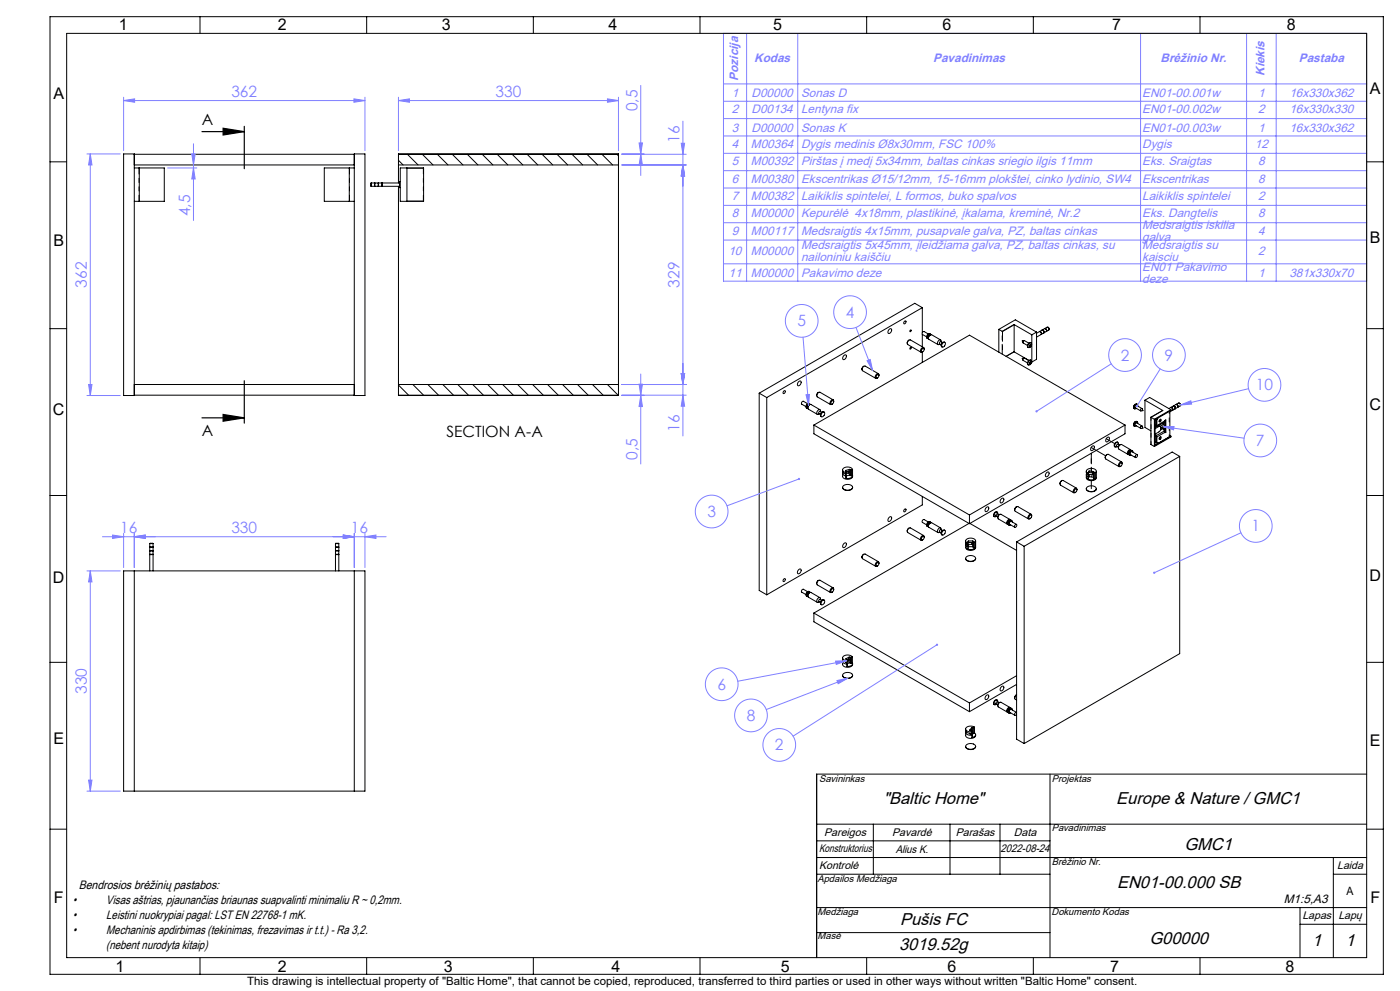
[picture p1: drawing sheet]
<svg xmlns="http://www.w3.org/2000/svg" width="420mm" height="297mm" viewBox="0 0 420 297" stroke-linecap="round" stroke-linejoin="round" font-family="sans-serif">
<g fill="none" stroke="#000" stroke-width=".3">
<path d="M15 5h400v287h-400zM20 10h390v277h-390zM60 5v5M110 5v5M160 5v5M210 5v5M260 5v5M310 5v5M360 5v5M15 48.5h5M37.1 46.1h3.2v72.4h-3.2zM40.3 50.3h9v10h-9"/>
<path d="M40.3 46.2h66M40.3 49.4h66M41.7 50.3v10M104.8 50.3v10M106.3 50.3h-9v10h9M106.3 46.1h3.2v72.4h-3.2zM111.4 54.8v1M111.4 54.8h1v1h-1M112.4 55.7l.1 .1M112.5 54.8v1M112.5 54.8h1v1h-1M112.5 54.8l-.1 .1"/>
<path d="M113.5 55.7l.1 .1M113.6 54.8v1M113.6 54.8h1v1h-1M113.6 54.8l-.1 .1M114.6 55.7l.1 .1M114.7 54.8v1M114.7 54.8h5.2M114.7 55.8h5.2M114.7 54.8l-.1 .1M119.5 48l1.4 1.4M119.5 54.8v-8.7h66v72.4h-66v-62.7M119.5 46.2h66"/>
<path d="M119.5 49.4h66M120.1 54.4h-.2v1.8h.2M122.1 50.3v10M122.2 46.2l3.2 3.2M126.7 46.2l3.2 3.2M127.1 50.3l-.1 .1M127.1 50.3h-7v10h7M127.1 50.3v10M131.2 46.2l3.2 3.2M135.7 46.2l3.2 3.2M140.2 46.2l3.2 3.2M144.7 46.2l3.2 3.2"/>
<path d="M149.2 46.2l3.2 3.2M153.6 46.2l3.2 3.2M158.1 46.2l3.2 3.2M162.6 46.2l3.2 3.2M167.1 46.2l3.2 3.2M171.6 46.2l3.2 3.2M176.1 46.2l3.2 3.2M180.6 46.2l3.2 3.2M185.1 46.2l.4 .5M410 48.5h5M127 60.3h.1M15 98.5h5"/>
<path d="M266.8 98.7a.45 .45 0 0 1 .7 0 .45 .45 0 0 1-.1 .6 .52 .52 0 0 1-.4 .6 .52 .52 0 0 1-.6-.4zM271.3 96.3l.3-.1a.47 .47 0 0 1 .1 .6 .47 .47 0 0 1-.6 .2zM276.7 92.2v7.5M276.7 92.2l-46.7 26.9M276.7 92.2l-2.3-1.3-46.6 26.9M299.6 98.7l1.1 .6M299.6 98.7l5-2.8 6.4 3.6M299.6 98.7v6.8M311 99.5l-1.5 .8M311 99.5v8.2l-1.5 .8M311.8 99.4a.57 .57 0 0 1 .5 .9l-1.3 .7M311.8 99.4l-.8 .5"/>
<path d="M312.1 99.4l.3 .6M312.6 98.9a.57 .57 0 0 1 .5 .9l-.8 .4a.54 .54 0 0 0 .1-.6 .54 .54 0 0 0-.5-.2M312.6 98.9l-.7 .5M312.6 98.9a.54 .54 0 0 1 .6 .3 .54 .54 0 0 1-.1 .6M312.7 98.9l.7-.4a.57 .57 0 0 1 .5 .9l-.7 .4M312.8 99l.4 .6M313.6 98.5l.4 .6M313.9 99.3l.7-.4a.58 .58 0 0 0-.5-.9l-.7 .5a.54 .54 0 0 1 .5 .2 .54 .54 0 0 1 0 .6M314.4 98.1l.4 .6M410 98.5h5M40.3 115.2h66M40.3 118.4h66"/>
<path d="M119.5 115.4l3.1 3M119.5 115.2h66M119.5 118.4h66M123.9 115.2l3.2 3.2M128.4 115.2l3.2 3.2M132.8 115.2l3.2 3.2M137.3 115.2l3.2 3.2M141.8 115.2l3.2 3.2M146.3 115.2l3.2 3.2M150.8 115.2l3.2 3.2M155.3 115.2l3.2 3.2M159.8 115.2l3.2 3.2"/>
<path d="M164.3 115.2l3.2 3.2M168.8 115.2l3.2 3.2M173.3 115.2l3.2 3.2M177.7 115.2l3.2 3.2M182.2 115.2l3.2 3.2M227.8 117.8v59.2l2.2 1.3M227.8 117.8l2.2 1.3M230 119.1v59.2M235.1 117.2l.3-.1a.47 .47 0 0 1 .1 .6 .47 .47 0 0 1-.6 .2zM239.7 114.3a.45 .45 0 0 1 .6 0 .45 .45 0 0 1-.1 .7 .52 .52 0 0 1-.4 .6 .52 .52 0 0 1-.6-.5zM245.6 117.6l-.5 .5-.1 .5M249.9 119.8l-3.9-2.2a.92 .92 0 0 0-.8 1.3l3.9 2.3"/>
<path d="M250 119.9l.1 .5M250 119.9a.8 .8 0 0 0-.9 .4 .8 .8 0 0 0 .2 1l.4-.2M253.2 106.5a.45 .45 0 0 1 .7 0 .45 .45 0 0 1-.1 .7 .52 .52 0 0 1-.4 .6 .52 .52 0 0 1-.6-.5zM259.2 109.8l-.5 .4-.1 .5M263.1 112.4l.3-.2a.52 .52 0 0 1 .2 .8 .52 .52 0 0 1-.8 .1zM263.5 112l-3.9-2.3a.92 .92 0 0 0-.8 1.4l3.9 2.3M263.7 112.5a.44 .44 0 0 0-.3-.6 .44 .44 0 0 0-.6 .4 .55 .55 0 0 0-.3 .7 .55 .55 0 0 0 .6 .3h.2M272.7 101.9l-.4 .3-.1 .7M276.7 100.2v3.7M276.7 105.5v3.1M276.7 104.5l.2-.1a.54 .54 0 0 1 .3 .7 .54 .54 0 0 1-.7 .4l-.1-.4zM276.8 105.4l-.1 .1"/>
<path d="M277.1 104.2l-4-2.3a.92 .92 0 0 0-.8 1.4l4 2.3M277.3 104.7a.42 .42 0 0 0-.3-.6 .42 .42 0 0 0-.5 .3 .6 .6 0 0 0-.4 .6 .6 .6 0 0 0 .5 .5h.1M278.5 100.1l-1.3-.7a.57 .57 0 0 0-.5 .8l1.3 .7M278.5 101.4h.1M279.1 100.1a.82 .82 0 0 0-1 .4 .82 .82 0 0 0 .2 1M279.1 100.4l-.5 .4-.1 .5M279.1 100.3a.69 .69 0 0 0-.6 1.1M279.1 100.3h.1M279.2 100.3a.71 .71 0 0 0-.9 0 .71 .71 0 0 0-.2 .8l.1 .3 .3 .1M282.2 101.9l-2.7-1.6a.92 .92 0 0 0-.8 1.4l2.7 1.6M282.3 102.4a.48 .48 0 0 0-.3-.6 .48 .48 0 0 0-.6 .5 .51 .51 0 0 0-.3 .6 .51 .51 0 0 0 .7 .3l.2-.1M282.7 102.7l-.5-.3-.4 .3v.3l.5 .4"/>
<path d="M282.8 102.8a.44 .44 0 0 1 .7-.2 .44 .44 0 0 1 .1 .7 .58 .58 0 0 1-.4 .6 .58 .58 0 0 1-.7-.2zM282.9 102.6l-.5 .4-.1 .6M283.5 102.6a.82 .82 0 0 0-1 .4 .82 .82 0 0 0 .2 1M304.2 105.4l4.5 2.6M304.2 105.4l-2.4 1.4M307.3 107.3l-.6 .1 .2 .5M307.3 102.1l-.6 .1 .2 .5M307.4 107.3l-.4 .2-.1 .4 1.3 .9M308.6 102.8l-1.2-.7a.46 .46 0 0 0-.4 .7l1.2 .7M308.8 108.1a.46 .46 0 0 1 .6 .1 .46 .46 0 0 1 0 .7 .6 .6 0 0 1-1 .2zM308.8 102.9a.51 .51 0 0 1 .7 .2 .51 .51 0 0 1-.2 .7l-.1 .1a.5 .5 0 0 1-.8 .2 .5 .5 0 0 1 .1-.8zM308.9 108.6l.4 .3"/>
<path d="M308.9 108.6l.2 .1M308.9 108.6l.2 .2M308.9 103.6l.2 .1M309 103.6h.1M309 108.7l.2 .1M309 108.6v.1M309 108.9h.1M309.1 108.8l-.3 .3 .3-.2M309.1 103.4l.1 .1M309.1 103.8v.1M309.1 103.6l-.3 .2 .3-.1M309.1 103.7v.2"/>
<path d="M309.1 103.6h.1M309.1 103.4h.1M309.2 108.8l-.1 .1M309.2 103.6l-.1 .3M309.2 103.5l-.1-.3v.4M309.3 108.4v.1M309.3 108.4l-.2 .3M309.3 103.4l.1 .1M309.3 108.9h-.2M309.3 108a.82 .82 0 0 0-.9 .4 .82 .82 0 0 0 .1 1M309.3 102.8a.82 .82 0 0 0-.9 .4 .82 .82 0 0 0 .1 1M309.3 108.5v.4"/>
<path d="M309.4 103.5l-.2 .1M309.4 103.5h-.2M309.5 108.5h.1M309.5 100.3l-5.3-3v8.1M309.5 100.3v8.2M343.5 119.9l5.3 3.1M343.5 119.9l1.4-.8 6.4 3.7M343.5 119.9v8.2l1.8 1M242.3 121l-1.3-.7a.58 .58 0 0 0-.5 .8l1.3 .7M242.3 122.3h.1M242.9 121a.82 .82 0 0 0-1 .4 .82 .82 0 0 0 .2 1M242.9 121.3l-.4 .3-.2 .6"/>
<path d="M242.9 121.2a.69 .69 0 0 0-.6 1.1M242.9 121.2h.1M243 121.2a.75 .75 0 0 0-1 .2 .75 .75 0 0 0 .1 1h.2M244.2 127.4l46.6-27 46.7 27M244.2 127.4v2.6l46.6 26.9M244.2 127.4l46.6 26.9M246 122.8l-2.7-1.6a.92 .92 0 0 0-.8 1.4l2.7 1.6M246.1 123.3a.45 .45 0 0 0-.2-.6 .45 .45 0 0 0-.6 .4 .54 .54 0 0 0-.4 .6 .54 .54 0 0 0 .7 .4l.1-.1M246.5 123.6l-.5-.3-.3 .2-.1 .4 .5 .4M246.7 123.7a.44 .44 0 0 1 .7-.1 .44 .44 0 0 1-.1 .7 .53 .53 0 0 1-.4 .6 .53 .53 0 0 1-.6-.4zM246.7 123.5l-.5 .3-.1 .7M247.3 123.5a.82 .82 0 0 0-1 .4 .82 .82 0 0 0 .2 1"/>
<path d="M249.6 120.2l.1-.1a.52 .52 0 0 1 .3 .7 .52 .52 0 0 1-.7 .2zM327.6 133.8a.45 .45 0 0 1 .7 0 .45 .45 0 0 1-.1 .6 .52 .52 0 0 1-.4 .6 .52 .52 0 0 1-.6-.4zM332.1 136.2l-.4 .4-.1 .6M332.1 131.2a.45 .45 0 0 1 .7-.1 .45 .45 0 0 1-.1 .7 .52 .52 0 0 1-.4 .6 .52 .52 0 0 1-.6-.5zM335.4 132.6a.82 .82 0 0 0-1 .4 .82 .82 0 0 0 .2 1M335.5 133.1a.47 .47 0 0 0-.3-.6 .47 .47 0 0 0-.6 .4 .52 .52 0 0 0-.3 .7 .52 .52 0 0 0 .7 .3l.1-.1M335.6 134l.3-.6 .5-.2 2.8 1.6M335.6 134l.1 .6 2.7 1.6M335.9 133.4l-.5-.3a.47 .47 0 0 0-.4 .7l.5 .3M336.1 138.9l.2-.2a.52 .52 0 0 1 .2 .7 .52 .52 0 0 1-.7 .2zM336.1 133.3l-.5 .4-.1 .5M336.5 138.5l-4-2.3a.92 .92 0 0 0-.8 1.4l4 2.2"/>
<path d="M336.7 139a.46 .46 0 0 0-.4-.6 .46 .46 0 0 0-.5 .4 .53 .53 0 0 0-.3 .6 .53 .53 0 0 0 .6 .4l.1-.1M337.5 127.4l-46.7 26.9M337.5 127.4v2.6l-46.7 26.9M338.6 136.1h.1M338.7 135.3l.5-.3-.5 .5-.1 .6zM339.3 135a.69 .69 0 0 0-.8-.1 .69 .69 0 0 0-.3 .9l.1 .3 .4 .1M339.7 135.1a.82 .82 0 0 0-.9 .4 .82 .82 0 0 0 .1 1M339.9 135.5v-.1a.53 .53 0 0 0-.6-.3 .53 .53 0 0 0-.4 .6v.7h.5M340.5 126.4l-.4 .8M340.5 121.2l-.4 .8M340.8 136.4l.2-.2a.41 .41 0 0 1 .1 .6 .41 .41 0 0 1-.6 .1zM341.1 136.3l-1.5-.9a.57 .57 0 0 0-.5 .8l1.5 .9"/>
<path d="M341.2 126.4a.82 .82 0 0 0-1 .4 .82 .82 0 0 0 .2 1M341.2 121.2a.82 .82 0 0 0-1 .3 .82 .82 0 0 0 .2 1M341.3 126.9a.43 .43 0 0 0-.2-.6 .43 .43 0 0 0-.6 .3 .57 .57 0 0 0-.4 .7 .57 .57 0 0 0 .7 .4l.1-.1M341.3 121.7a.43 .43 0 0 0-.2-.6 .43 .43 0 0 0-.6 .3 .57 .57 0 0 0-.4 .7 .57 .57 0 0 0 .7 .4l.1-.1M342.3 127.8l.3-.1 .3 .6-.7 .1zM342.3 122.6l.3-.2 .3 .7h-.7zM342.6 127.7l-1.6-1a.47 .47 0 0 0-.4 .7l1.6 1M342.6 122.4l-1.6-.9a.46 .46 0 0 0-.4 .7l1.6 .9M345.3 125.1l1 .6M345.3 133.2h.1M345.3 125.1v8.1M345.3 133.2l1 .6"/>
<path d="M346.3 125.7v8.1M346.5 128.5l1.2-.7a.34 .34 0 0 1 .4 0 .34 .34 0 0 1 .1 .3l-.3 1.2-1.4 .8M346.5 130.2l.3 .6 .1 1.8 .2 .1M346.6 128.1h-.1M346.6 128.1h.1M346.6 130l.5 .9v1.8M346.9 125.6l-.1 1.8-.3 .3M346.9 132.3l-.4 .2M346.9 125.6l.2 .1M346.9 125.6h.1M347.1 125.7v1.9l-.5 .5M347.4 125.3l-.3 .4"/>
<path d="M347.9 131l.3-.1a.37 .37 0 0 1 .1 .5 .37 .37 0 0 1-.6 .1zM347.9 125.8l.3-.2a.37 .37 0 0 1 .1 .6 .37 .37 0 0 1-.6 0zM348.1 125.6l-.4 .7M348.1 130.9l-.4 .7M348.7 127.7l.2 .2M348.8 123l-3.5 2.1M348.8 123h.1M348.9 127.9l.6 1.8 .2-.2M348.9 127.9l-.7 .3M349.2 126.5v2.4M349.2 128.6h.1M349.3 128.6l-.1 .1"/>
<path d="M349.5 126.1l-.5 .5v.6l-1 .6-.2-.2M349.5 129.4v-3.4l.2-.2v3.7M349.5 129.4l.2 .1M349.5 129.4h.1M351 123.2l-.1 7.5-3.4 2.1-.4-.1M351 130.5l.3 .2M351.2 122.1l.3 .1 .3 .5M351.2 122.1l-.5 .3M351.2 122.1a.54 .54 0 0 1 .6 .3 .54 .54 0 0 1-.1 .6M351.3 122.8v.2l-4.8 2.8v7.7l4.8-2.8M351.3 130.7v.3l-5 2.8M351.3 122.8l-5 2.9"/>
<path d="M351.3 122.1l.8-.4 .5 .6M351.5 122.2l.3 .5M351.8 122.7l-.1 .3-.7 .4M351.8 122.7v.1M352.2 121.7h.1M352.3 121.7l.3 .5M352.5 122.6l-.7 .4M352.6 122.3l-.1 .3M352.6 122.2v.1M352.8 121.2l.3 .1 .3 .5M352.8 121.2l-.8 .5a.54 .54 0 0 1 .6 .2 .54 .54 0 0 1-.1 .6M352.8 121.2l.4 .1 .2 .5"/>
<path d="M352.8 121.2l.8-.4 .5 .6M353 121.3l.4 .5M353.4 121.8l-.1 .3-.7 .4M353.4 121.8v.1M353.4 121.8l-.1 .3M353.8 120.8l.3 .5M353.9 136.8l-46.7 26.9M353.9 136.8v59.1l-46.7 26.9M353.9 136.8l-2.3-1.3-46.6 26.9M354.1 121.4v.2l-.8 .5M354.1 121.3v.1M15 148.5h5"/>
<path d="M252.8 146a1.66 1.66 0 0 0 1.5 1 1.66 1.66 0 0 0 1.5-1M252.8 141.8v1a1.73 1.73 0 0 0 3 0v-.3M252.8 140.8l.2 .9 .7 .4M252.9 141.6a.74 .74 0 0 0 .1 .9 .74 .74 0 0 0 1 0h-.1M252.9 145.7a1.79 1.79 0 0 1 2.9 .4 1.78 1.78 0 0 1-3 0zM253 140.3a1.74 1.74 0 0 1 2.7 .5l-.4 .1-.4-.2-1.2 .3 .3 .5-.2 .1a.8 .8 0 0 1-.8-.4 .8 .8 0 0 1 0-.9zM253.6 142.1l.3 .4M253.9 141.4l.6-.2a.29 .29 0 0 1 .4 .3 .29 .29 0 0 1-.4 .3l-.5 .1M254 141.5v.5l-.3 .1M255.8 142.4a1.41 1.41 0 0 1-2.1 .9l.3-.1v-.7M255.8 142.4l-.5 .2-.4-.2-.9 .2M255.8 140.7v1.7"/>
<path d="M266.8 155a.45 .45 0 0 1 .7 0 .45 .45 0 0 1-.1 .7 .52 .52 0 0 1-.4 .6 .52 .52 0 0 1-.6-.5zM271.3 152.7l.3-.2a.47 .47 0 0 1 .1 .6 .47 .47 0 0 1-.6 .2zM272.7 158.3l-.4 .3-.1 .6M276.7 148.8v2.5l-46.7 27M278.5 156.4l-1.3-.7a.57 .57 0 0 0-.5 .9l1.3 .7M278.5 157.7h.1M279.1 156.4a.82 .82 0 0 0-1 .4 .82 .82 0 0 0 .2 1M279.1 156.7l-.5 .4-.1 .6M279.1 156.7a.69 .69 0 0 0-.6 1M279.1 156.7h.1M279.2 156.7a.71 .71 0 0 0-.8-.1 .71 .71 0 0 0-.3 .9l.1 .3h.3M282.2 158.2l-2.7-1.5a.92 .92 0 0 0-.8 1.4l2.7 1.5"/>
<path d="M282.3 158.8a.48 .48 0 0 0-.3-.7 .48 .48 0 0 0-.6 .5 .51 .51 0 0 0-.3 .7 .51 .51 0 0 0 .7 .3l.2-.1M282.7 159l-.4-.3a.47 .47 0 0 0-.4 .7l.4 .3M282.8 159.2a.44 .44 0 0 1 .7-.2 .44 .44 0 0 1 .1 .6 .57 .57 0 0 1-.4 .7 .57 .57 0 0 1-.7-.3zM282.9 158.9l-.5 .4-.1 .6M283.5 159a.82 .82 0 0 0-1 .3 .82 .82 0 0 0 .2 1M290.7 156.9l-46.5 26.8M290.8 154.3v2.6M291 156.9l14 8.1M295.9 152.1a.45 .45 0 0 1 .7-.1 .45 .45 0 0 1-.1 .7 .52 .52 0 0 1-.4 .6 .52 .52 0 0 1-.6-.5zM299.2 153.5a.82 .82 0 0 0-1 .4 .82 .82 0 0 0 .2 1M299.3 154a.44 .44 0 0 0-.2-.6 .44 .44 0 0 0-.6 .3 .56 .56 0 0 0-.4 .7 .56 .56 0 0 0 .7 .4l.1-.1M299.7 154.3l-.5-.3-.3 .2-.1 .5 .5 .3"/>
<path d="M299.9 154.2l-.5 .3-.1 .6M300.5 149.4a.45 .45 0 0 1 .6 0 .45 .45 0 0 1 0 .7 .52 .52 0 0 1-.5 .6 .52 .52 0 0 1-.6-.5zM302.4 157h.1M303 155.7l-2.7-1.6a.92 .92 0 0 0-.8 1.4l2.7 1.6M303 156l-.4 .3-.2 .6M303 155.9a.69 .69 0 0 0-.6 1.1M303 155.9h.1M303.1 155.9a.5 .5 0 0 0-.5-.3 .5 .5 0 0 0-.4 .5 .5 .5 0 0 0-.3 .6 .5 .5 0 0 0 .5 .4M303.5 156a.82 .82 0 0 0-.9 .4 .82 .82 0 0 0 .1 1M303.7 156.4a.42 .42 0 0 0-.3-.5 .42 .42 0 0 0-.5 .4 .55 .55 0 0 0-.4 .6 .55 .55 0 0 0 .7 .4M304.6 157.2h.2a.42 .42 0 0 1 .2 .5 .42 .42 0 0 1-.7 .2zM304.9 157.2l-1.5-.9a.57 .57 0 0 0-.5 .8l1.5 .9"/>
<path d="M305 151.9l-.4 .4-.2 .6M308.9 154.5l.3-.1a.52 .52 0 0 1 .2 .7 .52 .52 0 0 1-.7 .1zM309.3 154.1l-3.9-2.3a.92 .92 0 0 0-.8 1.4l3.9 2.3M309.5 154.7a.45 .45 0 0 0-.3-.6 .45 .45 0 0 0-.6 .4 .53 .53 0 0 0-.3 .6 .53 .53 0 0 0 .6 .4l.2-.1M314 141.6a.45 .45 0 0 1 .7 0 .45 .45 0 0 1-.1 .7 .52 .52 0 0 1-.4 .6 .52 .52 0 0 1-.6-.5zM318.6 144l-.5 .5-.1 .5M322.5 146.7l.2-.1a.54 .54 0 0 1 .3 .6 .54 .54 0 0 1-.6 .4l-.2-.4zM322.9 146.3l-3.9-2.3a.92 .92 0 0 0-.8 1.4l3.9 2.3M323.1 146.8a.43 .43 0 0 0-.3-.5 .43 .43 0 0 0-.5 .2 .57 .57 0 0 0-.4 .7 .57 .57 0 0 0 .6 .4h.2M325.9 146.5a1.66 1.66 0 0 0 1.5 .9 1.66 1.66 0 0 0 1.5-.9M325.9 141.2l.3 1 .2-.1 .3-.5 1 .1a.29 .29 0 0 1 .3 .3 .29 .29 0 0 1-.3 .3l-1-.1-.3 .5a.44 .44 0 0 1-.5-.2 .44 .44 0 0 1 .1-.5M326 146.1a1.79 1.79 0 0 1 2.9 .4 1.78 1.78 0 0 1-3 0z"/>
<path d="M326.1 140.8a1.79 1.79 0 0 1 2.8 .5l-.4 .4-.4-.1-.1-.3-1.3-.1-.3 .5a.49 .49 0 0 1-.6-.4 .49 .49 0 0 1 .3-.5zM328.1 141.6v1.7l.6 .1a2.14 2.14 0 0 1-2.6 0h.3l.3-.5 1.4 .2M328.9 141.2v2a1.73 1.73 0 0 1-3 0v-.9M410 148.5h5M37.1 171.1h72.4v66h-72.4zM40.3 171.1v66M44.9 164h1M44.9 162.9h1M44.9 165.1h1M44.9 165.1v1h1v-1M44.9 162.9v1h1v-1M44.9 164v1h1v-1"/>
<path d="M44.9 166.2h1M44.9 166.2v4.9M45 163.9l-.1 .1M45 165l-.1 .1M45 166.1l-.1 .1M45.8 163.9l.1 .1M45.8 165l.1 .1M45.8 166.1l.1 .1M45.9 166.2v4.9M100.6 164h1M100.6 164v1h1v-1M100.6 162.9h1"/>
<path d="M100.6 162.9v1h1v-1M100.6 165.1h1M100.6 165.1v1h1v-1M100.6 166.2h1M100.6 166.2v4.9M100.7 163.9l-.1 .1M100.7 165l-.1 .1M100.7 166.1l-.1 .1M101.5 163.9l.1 .1M101.5 165l.1 .1M101.5 166.1l.1 .1M101.6 166.2v4.9"/>
<path d="M106.3 171.1v66M235.1 173.6l.3-.2a.47 .47 0 0 1 .1 .6 .47 .47 0 0 1-.6 .2zM239.7 170.7a.45 .45 0 0 1 .6 0 .45 .45 0 0 1-.1 .6 .52 .52 0 0 1-.4 .7 .52 .52 0 0 1-.6-.5zM242.3 177.3l-1.3-.7a.57 .57 0 0 0-.5 .9l1.3 .7M242.3 178.6h.1M242.9 177.3a.82 .82 0 0 0-1 .4 .82 .82 0 0 0 .2 1M242.9 177.6l-.5 .5-.1 .5M242.9 177.6a.69 .69 0 0 0-.6 1M242.9 177.6h.1M243 177.6a.5 .5 0 0 0-.5-.3 .5 .5 0 0 0-.4 .5 .5 .5 0 0 0-.3 .6 .5 .5 0 0 0 .5 .3M245.6 173.9l-.4 .4-.2 .6M246 179.1l-2.7-1.5a.92 .92 0 0 0-.8 1.4l2.7 1.5"/>
<path d="M246.1 179.7a.44 .44 0 0 0-.2-.6 .44 .44 0 0 0-.6 .3 .56 .56 0 0 0-.3 .6 .56 .56 0 0 0 .6 .5l.1-.1M246.5 179.9l-.5-.3-.4 .3v.4l.5 .3M246.7 179.8l-.5 .4-.1 .6M247.3 179.9a.82 .82 0 0 0-1 .3 .82 .82 0 0 0 .2 1M249.5 176.6l.3-.2a.52 .52 0 0 1 .2 .7 .52 .52 0 0 1-.7 .2zM249.9 176.2l-3.9-2.3a.92 .92 0 0 0-.8 1.4l3.9 2.3M250.1 176.7a.44 .44 0 0 0-.3-.6 .44 .44 0 0 0-.5 .4 .55 .55 0 0 0-.4 .6 .55 .55 0 0 0 .6 .4l.2-.1M253.2 162.8a.45 .45 0 0 1 .7 0 .45 .45 0 0 1-.1 .7 .52 .52 0 0 1-.4 .6 .52 .52 0 0 1-.6-.5zM259.2 166.1l-.5 .4-.1 .6M263.1 168.7l.3-.1a.52 .52 0 0 1 .2 .7 .52 .52 0 0 1-.8 .1zM263.5 168.3l-3.9-2.2a.92 .92 0 0 0-.8 1.3l3.9 2.3M263.7 168.9a.44 .44 0 0 0-.3-.6 .44 .44 0 0 0-.6 .3 .55 .55 0 0 0-.3 .7 .55 .55 0 0 0 .6 .4l.2-.1"/>
<path d="M276.7 160.9l.3-.2a.52 .52 0 0 1 .1 .8 .52 .52 0 0 1-.7 .1zM277.1 160.5l-4-2.3a.92 .92 0 0 0-.8 1.4l4 2.3M277.3 161a.43 .43 0 0 0-.3-.5 .43 .43 0 0 0-.6 .3 .56 .56 0 0 0-.3 .6 .56 .56 0 0 0 .6 .5l.1-.1M289.7 167.4a1.66 1.66 0 0 0 1.5 .9 1.66 1.66 0 0 0 1.5-.9M289.7 162.1v.7l.3 .3h.4v-.5M289.8 162.9a.5 .5 0 0 0-.1 .7 .5 .5 0 0 0 .7 0M289.8 167a1.77 1.77 0 0 1 2.9 .5 1.77 1.77 0 0 1-3-.2zM290 161.6a1.76 1.76 0 0 1 2.7 .6l-.5 .3-.3-.4h-1.4l-.2 .6a.6 .6 0 0 1-.6-.4 .6 .6 0 0 1 .3-.7zM290.4 163.6v.8h-.4a2.09 2.09 0 0 0 2.6-.3l-.5 .1-.3-.4-1.4 .1M290.4 162.7l1.1-.1a.29 .29 0 0 1 .3 .3 .29 .29 0 0 1-.3 .3h-1l-.1 .4M292.7 162.1v2a1.73 1.73 0 0 1-3 0v-.9M305 162.4v59.1l2.2 1.3"/>
<path d="M305 162.4l2.2 1.3M307.2 163.7v59.1M15 198.5h5M244.2 183.7v2.6l46.6 27M244.2 183.7l46.6 27M246.6 180.1a.48 .48 0 0 1 .7-.2 .48 .48 0 0 1 0 .8 .53 .53 0 0 1-.4 .6 .53 .53 0 0 1-.6-.4zM252.8 198.2v.9a1.73 1.73 0 0 0 3 0v-.2M252.8 197.2a1.17 1.17 0 0 0 1.4 1.2l.1-.5M252.9 197.9a.95 .95 0 0 0 .3 .9 .95 .95 0 0 0 1 .1l-.4-.5M253 196.7a1.65 1.65 0 0 1 2.6 .2l-.3 .2-.5-.2-1 .5 .4 .5-.1 .1a.94 .94 0 0 1-1-.3 .94 .94 0 0 1-.1-1zM254.1 197.7l.5-.2a.31 .31 0 0 1 .2 .3 .31 .31 0 0 1-.3 .3l-.2 .1M254.3 198.9l.5-.3 .5 .2 .4-.2a.99 .99 0 0 1-1.3 1.1h-.4l.3-.1z"/>
<path d="M255.7 196.9v1.7M410 198.5h5M252.8 202.4a1.66 1.66 0 0 0 1.5 .9 1.66 1.66 0 0 0 1.5-.9M253.1 201.9a1.76 1.76 0 0 1 2.7 .6 1.78 1.78 0 0 1-3-.1zM289.7 219.5v.9a1.73 1.73 0 0 0 3 0v-.2M289.7 218.5a1.38 1.38 0 0 0 2 1.1v-.4M289.8 219.2a1.28 1.28 0 0 0 1.9 1.1l-.7-.5M289.9 218a1.69 1.69 0 0 1 2.4 0l-.8 .1-.6 .7 .8 .4a1.49 1.49 0 0 1-2-.9zM290.8 210.7v2.6M291.1 219l.3-.3v.3M291.4 219v.1M292.3 219.7l-1 .3"/>
<path d="M292.3 219.6a.72 .72 0 0 1 .3 .8 .72 .72 0 0 1-.7 .6h-.3l.1-.8M292.3 219.6h.1M292.3 217.9v1.7M295.9 208.4a.45 .45 0 0 1 .7 0 .45 .45 0 0 1-.1 .7 .52 .52 0 0 1-.4 .6 .52 .52 0 0 1-.6-.5zM299.2 209.8a.82 .82 0 0 0-1 .4 .82 .82 0 0 0 .2 1M299.3 210.4a.48 .48 0 0 0-.4-.7 .48 .48 0 0 0-.5 .5 .51 .51 0 0 0-.3 .7 .51 .51 0 0 0 .7 .3l.1-.1M299.3 211.5a.96 .96 0 0 1 1-1l2.7 1.5M299.3 211.5l.2 .4 2.7 1.5M299.7 210.6l-.5-.3a.46 .46 0 0 0-.4 .7l.5 .3M299.9 210.5l-.5 .4-.1 .6M300.5 205.8a.45 .45 0 0 1 .6 0 .45 .45 0 0 1 0 .6 .52 .52 0 0 1-.5 .7 .52 .52 0 0 1-.6-.5zM302.4 213.3h.1"/>
<path d="M302.4 213.3l.3 .4M302.6 212.4l.4-.1-.5 .5-.1 .5-.1-.4zM303.1 212.3a.71 .71 0 0 0-.9-.1 .71 .71 0 0 0-.2 .9l.1 .3h.3M303.5 212.3a.82 .82 0 0 0-1.1 1M303.7 212.8v-.2a.7 .7 0 0 0-.9-.1 .7 .7 0 0 0-.2 .9l.2 .4 .4-.1M304.4 209.2l.1-.5 .5-.5a.84 .84 0 0 0-.6 .8 .84 .84 0 0 0 .6 .8M305 214l-.4 .4a.49 .49 0 0 1-.2-.6 .49 .49 0 0 1 .6-.3l-1.6-.9a.57 .57 0 0 0-.5 .9l1.5 .9M305 202.5l-14.2 8.2M305 205.1l-14.2 8.2M289.7 223.7a1.66 1.66 0 0 0 1.5 .9 1.66 1.66 0 0 0 1.5-.9M290 223.2a1.75 1.75 0 0 1 2.7 .6 1.78 1.78 0 0 1-3-.1zM315 232v55"/>
<path d="M410 232h-165v55M15 248.5h5M245 257h165M245 252h70M245 247h165M262 247v15M285 247v15M300 247v15M400 257v30M410 248.5h5M245 272h165M245 262h70"/>
<path d="M245 279.5h70M390 272v15M390 277h20M400 262h10M60 287v5M110 287v5M160 287v5M210 287v5M260 287v5M310 287v5M360 287v5"/>
<circle cx="273.2" cy="99.2" r=".26"/>
<circle cx="273.2" cy="104.4" r=".26"/>
</g>
<path d="M104.8 50.3v10M41.7 60.3v-10" fill="none" stroke="#000" stroke-width=".3" stroke-dasharray="6.3 1.3 1.3 1.3 1.3 1.3" stroke-dashoffset="4.5"/>
<g fill="none" stroke="#000" stroke-width=".3" stroke-dasharray="6.3 1.3 1.3 1.3 1.3 1.3">
<path d="M127 50.4h-4.9M122.1 60.3h4.9M300.7 99.3l3.5-2M304.2 97.3l-3.5 2M301.8 106.8l2.4-1.4M327.3 134.1l4.4 2.5M331.9 131.5l2.5 1.5M346.6 128l2.4-1.4M346.9 127.8l2.4-1.4M347.1 127.5l2.4-1.4M347.7 127.8l-.3-.1M348.2 128.6l.7-.4"/>
<path d="M348.8 123l-3.5 2.1M348.9 128.4l-.8 .5M349 126.7l-2.4 1.4M349.3 129.1l-2.4 1.4M349.5 129.6l-2.4 1.4M253.7 143.3v-.7M253.7 142.1v-.5M253.7 141.2v-.2M253.7 142.3v-.2M254.5 141.8l-.4-.5M254.8 141.3v-.6M254.8 142.4v-.8"/>
<path d="M255.1 142.4v-1.7M255.2 142.5v-1.7M255.4 142.6v-1.7M255.7 142.5v-1.7M326.1 143.4v-.7M326.1 142.1v-.4M326.5 142.1v-.5M326.5 143.3v-.7M326.6 141.7v-.4M326.6 143v-.7M326.8 141.6v-.4M326.8 142.9v-.7"/>
<path d="M327.4 144.1v2.4M327.7 142.3l.2-.5M328 141.9v-.6M328 143v-.8M328.3 143.4v-1.7M328.5 143.4v-1.7M328.7 143.4v-1.8M290 164.4v-.7M290 163.1v-.4M290.6 162.6v-.5M290.6 163.9v-.7M291.5 163.2v-.6"/>
<path d="M291.8 162.7v-.6M291.8 163.8v-.8M292 164v-1.8M292 164.1v-1.7M292.2 164.2v-1.7M292.4 164.2v-1.7M292.6 164.1v-1.7M253.8 197.6v-.2M253.8 198.6v-.2M254 199.7v-.7M254 198.5v-.5M254.5 198.1l-.2-.2"/>
<path d="M254.7 197.5v-.6M254.7 198.7v-.9M255 198.7v-1.7M255.1 198.8v-1.8M255.4 198.8v-1.7M255.6 198.7v-1.7M290.9 218.9v-.1M290.9 219.9v-.1M291.4 218.7v-.5M291.4 219.9v-.1M291.4 219.1v-.1M291.6 219.8v-.5"/>
<path d="M291.7 219.8v-1.7M291.9 219.9v-1.7M292.2 219.8v-1.7M292.3 219.7v-1.7M291.6 221v-.7"/>
</g>
<path d="M127 60.3v-9.9" fill="none" stroke="#000" stroke-width=".3" stroke-dasharray="6.3 1.3 1.3 1.3 1.3 1.3" stroke-dashoffset="4.6"/>
<path d="M327.4 135.8v6.4" fill="none" stroke="#000" stroke-width=".3" stroke-dasharray="6.3 1.3 1.3 1.3 1.3 1.3" stroke-dashoffset="3.2"/>
<path d="M327.4 135.8v7.1" fill="none" stroke="#000" stroke-width=".3" stroke-dasharray="6.3 1.3 1.3 1.3 1.3 1.3" stroke-dashoffset="6"/>
<path d="M345.3 125.1v8.1" fill="none" stroke="#000" stroke-width=".3" stroke-dasharray="6.3 1.3 1.3 1.3 1.3 1.3" stroke-dashoffset="5.4"/>
<path d="M300.7 99.3v6.9M300.7 106.1v-6.8" fill="none" stroke="#000" stroke-width=".3" stroke-dasharray="6.3 1.3 1.3 1.3 1.3 1.3" stroke-dashoffset="3.4"/>
<path d="M350.8 130.9v-7.6" fill="none" stroke="#000" stroke-width=".3" stroke-dasharray="6.3 1.3 1.3 1.3 1.3 1.3" stroke-dashoffset="5.7"/>
<path d="M60.6 39.4h12.7M66.9 38.4l6.4 1-6.4 1.1zM73.3 37.9v12.7M73.3 114.1v12.7M60.6 125.2h12.7M66.9 124.2l6.4 1-6.4 1z" fill="none" stroke="#000" stroke-width=".35"/>
<g fill="none" stroke="#8080ff" stroke-width=".3">
<path d="M217 10h193v74.3h-193zM224 10v74.3M239.3 10v74.3M342.2 10v74.3M374 10v74.3M382.9 10v74.3M37.1 30.1l3.3-.5v1zM37.1 29.1v16M37.1 30.1h72.4M106.2 29.6l3.3 .5-3.3 .5zM109.5 29.1v16M119.5 30.1l3.3-.5v1z"/>
<path d="M119.5 30.1h66M119.5 29.1v16M182.2 29.6l3.3 .5-3.3 .5zM185.5 29.1v16M192.2 25.6v27M204.9 36.3v94.4M217 25.2h193M217 30.4h193M217 35.6h193M26.1 46.1h10M27.1 46.1v72.4M27.1 46.1l.5 3.3h-1z"/>
<path d="M50.3 50.3h8.7M57.5 46.1h1.1l-.6 3.3zM58 43.1v23M58 50.3l.6 3.3h-1.1zM186.5 46.1h6.7M186.5 46.2h19.4M186.5 49.4h19.4M191.7 42.8h1l-.5 3.3zM192.2 46.2l.5 3.3h-1zM204.4 42.9h1l-.5 3.3zM204.9 49.4l.5 3.3h-1zM217 40.7h193"/>
<path d="M217 46h193M217 51.2h193M217 56.4h193M217 61.6h193M217 66.8h193M217 71.9h193M217 79.1h193M256.8 98.1l5 12.9M26.1 118.5h10M26.6 115.2h1l-.5 3.3zM186.5 118.5h6.7M186.5 115.2h19.4"/>
<path d="M191.7 115.1h1l-.5 3.3zM192.2 112.1v27M192.2 118.5l.5 3.3h-1zM204.4 111.9h1l-.5 3.3zM204.9 118.4l.5 3.3h-1zM205.9 118.4h-19.4M240.9 101.1l1.7 20.5M241.8 118.3l1-.1-.2 3.4zM260.1 108.1l1-.4 .7 3.3zM333.4 109l-22.4 14.3M348.1 110.6l-7 11.1M374.6 116.5l-20.5 4.9"/>
<path d="M348.9 127.9l3.3-.1-.1 1zM348.9 127.9l24.3 3.4M354.1 121.4l3.1-1.3 .3 1zM37.1 159.9v10.2M40.3 159.9v10.2M106.3 159.9v10.2M109.5 159.9v10.2M239.7 143.5l-21.6 8.1M372.3 159.7l-26 12M26.1 171.1h10M27.1 171.1v66M27.1 171.1l.5 3.3h-1z"/>
<path d="M33.8 160.4l3.3 .5-3.3 .5zM40.3 160.9l3.3-.5v1zM103 160.4l3.3 .5-3.3 .5zM109.5 160.9l3.3-.5v1zM115.8 160.9h-85.1M250.7 198.1l3.3-.1-3.1 1.1zM254 198l-32.7 6.2M281.1 193.2l-43.2 27.4M251.1 204l3.2-.7-2.9 1.6zM254.3 203.3l-24.4 9.4M26.1 237.1h10M26.6 233.8h1l-.5 3.3z"/>
<circle cx="240.5" cy="96.2" r="4.9"/>
<circle cx="255" cy="93.6" r="4.9"/>
<circle cx="337.5" cy="106.4" r="4.9"/>
<circle cx="350.7" cy="106.4" r="4.9"/>
<circle cx="379.3" cy="115.3" r="4.9"/>
<circle cx="378.1" cy="132" r="4.9"/>
<circle cx="213.5" cy="153.3" r="4.9"/>
<circle cx="376.7" cy="157.6" r="4.9"/>
<circle cx="216.5" cy="205.1" r="4.9"/>
<circle cx="225.3" cy="214.4" r="4.9"/>
<circle cx="233.8" cy="223.2" r="4.9"/>
</g>
<path d="M66.9 38.4l6.4 1-6.4 1.1zM66.9 124.2l6.4 1-6.4 1z" fill="#000"/>
<g fill="#8080ff">
<path d="M346 171.4v.4l.3-.1-.3 .1a.34 .34 0 0 0 .4 .2 .34 .34 0 0 0 .1-.5 .34 .34 0 0 0-.5-.1zM280.9 193a.34 .34 0 0 0-.1 .5 .34 .34 0 0 0 .5 0 .34 .34 0 0 0 .1-.4l-.3 .1 .3-.1zM239.5 143.3a.34 .34 0 0 0 .1 .6 .34 .34 0 0 0 .4-.5l-.3 .1 .3-.1zM310.7 123.1v.4l.3-.2-.3 .2a.34 .34 0 0 0 .5 0 .34 .34 0 0 0 0-.5 .34 .34 0 0 0-.5 .1zM354.1 121.4l3.1-1.3 .3 1zM340.8 121.5l.1 .5 .2-.3-.2 .3a.34 .34 0 0 0 .4-.1 .34 .34 0 0 0 0-.4 .34 .34 0 0 0-.5 0zM251.1 204l3.2-.7-2.9 1.6zM250.7 198.1l3.3-.1-3.1 1.1zM260.1 108.1l1-.4 .7 3.3zM241.8 118.3l1-.1-.2 3.4zM348.9 127.9l3.3-.1-.1 1z"/>
<path d="M103 160.4l3.3 .5-3.3 .5zM40.3 160.9l3.3-.5v1zM109.5 160.9l3.3-.5v1zM103 160.4l3.3 .5-3.3 .5z"/>
<path d="M37.1 30.1l3.3-.5v1zM106.2 29.6l3.3 .5-3.3 .5zM33.8 160.4l3.3 .5-3.3 .5zM40.3 160.9l3.3-.5v1z"/>
<path d="M182.2 29.6l3.3 .5-3.3 .5zM119.5 30.1l3.3-.5v1z"/>
<path d="M26.6 115.2h1l-.5 3.3zM27.1 46.1l.5 3.3h-1zM58 50.3l.6 3.3h-1.1zM57.5 46.1h1.1l-.6 3.3zM26.6 233.8h1l-.5 3.3zM27.1 171.1l.5 3.3h-1z"/>
<path d="M192.2 118.5l.5 3.3h-1zM191.7 115.1h1l-.5 3.3zM192.2 46.2l.5 3.3h-1zM191.7 42.8h1l-.5 3.3z"/>
<path d="M204.4 42.9h1l-.5 3.3zM204.9 49.4l.5 3.3h-1zM204.9 49.4l.5 3.3h-1zM204.4 111.9h1l-.5 3.3zM204.4 111.9h1l-.5 3.3zM204.9 118.4l.5 3.3h-1z"/>
</g>
<g font-size="5.1">
<text x="265" y="240.9">&quot;Baltic Home&quot;</text>
<text x="334.9" y="240.9">Europe &amp; Nature / GMC1</text>
<text x="355.3" y="254.6">GMC1</text>
<text x="335.1" y="266.2">EN01-00.000 SB</text>
<text x="270.1" y="277.2">Pušis FC</text>
<text x="269.7" y="284.7">3019.52g</text>
<text x="344.8" y="282.8">G00000</text>
<text x="393.7" y="283.4">1</text>
<text x="403.7" y="283.4">1</text>
</g>
<g font-size="4.8">
<text x="35.7" y="9.1">1</text>
<text x="83.4" y="9.1">2</text>
<text x="132.5" y="9.1">3</text>
<text x="182.6" y="9.1">4</text>
<text x="232" y="9.1">5</text>
<text x="282.8" y="9.1">6</text>
<text x="333.6" y="9.1">7</text>
<text x="386.1" y="9.1">8</text>
<text x="16" y="29.8">A</text>
<text x="411" y="28.3">A</text>
<text x="16" y="73.6">B</text>
<text x="411" y="72.9">B</text>
<text x="15.9" y="124.4">C</text>
<text x="410.8" y="122.9">C</text>
<text x="15.9" y="174.6">D</text>
<text x="410.8" y="174.2">D</text>
<text x="16" y="223">E</text>
<text x="411" y="223.4">E</text>
<text x="16.2" y="270.5">F</text>
<text x="411.1" y="270.5">F</text>
<text x="34.6" y="291.3">1</text>
<text x="83.3" y="291.3">2</text>
<text x="133.2" y="291.3">3</text>
<text x="183.4" y="291.3">4</text>
<text x="234.2" y="291.3">5</text>
<text x="284.2" y="291.3">6</text>
<text x="333" y="291.3">7</text>
<text x="385.6" y="291.3">8</text>
</g>
<g font-size="4.7" fill="#8080ff">
<text x="69.4" y="29.1">362</text>
<text x="148.7" y="29.1">330</text>
<text x="191.2" y="33.4" transform="rotate(-90 191.2 33.4)">0,5</text>
<text x="203.9" y="42.8" transform="rotate(-90 203.9 42.8)">16</text>
<text x="57" y="64.8" transform="rotate(-90 57 64.8)">4,5</text>
<text x="26.1" y="86.2" transform="rotate(-90 26.1 86.2)">362</text>
<text x="203.9" y="86.2" transform="rotate(-90 203.9 86.2)">329</text>
<text x="253.7" y="95.2">4</text>
<text x="239.2" y="97.8">5</text>
<text x="336.2" y="108.1">2</text>
<text x="349.4" y="108.1">9</text>
<text x="376.8" y="117">10</text>
<text x="203.9" y="129.4" transform="rotate(-90 203.9 129.4)">16</text>
<text x="191.2" y="137.8" transform="rotate(-90 191.2 137.8)">0,5</text>
<text x="376.8" y="133.7">7</text>
<text x="212.2" y="155">3</text>
<text x="36.1" y="159.8">16</text>
<text x="69.4" y="159.8">330</text>
<text x="105.3" y="159.8">16</text>
<text x="375.4" y="159.3">1</text>
<text x="26.1" y="208" transform="rotate(-90 26.1 208)">330</text>
<text x="215.2" y="206.7">6</text>
<text x="224" y="216.1">8</text>
<text x="232.5" y="224.9">2</text>
</g>
<g font-size="4.7">
<text x="60.6" y="37.4">A</text>
<text x="60.6" y="130.5">A</text>
<text x="133.9" y="131">SECTION A-A</text>
</g>
<g font-size="3.7" fill="#8080ff">
<text x="226.3" y="18.5">Kodas</text>
<text x="280" y="18.5">Pavadinimas</text>
<text x="348.2" y="18.5">Brėžinio Nr.</text>
<text x="379.4" y="22.8" transform="rotate(-90 379.4 22.8)">Kiekis</text>
<text x="389.7" y="18.5">Pastaba</text>
<text x="219.5" y="29.1">1</text>
<text x="221.5" y="24.1" transform="rotate(-90 221.5 24.1)">Pozicija</text>
<text x="225.5" y="29.1">D00000</text>
<text x="240.3" y="29.1">Sonas D</text>
<text x="342.7" y="29.1">EN01-00.001w</text>
<text x="377.4" y="29.1">1</text>
<text x="386.8" y="29.1">16x330x362</text>
<text x="219.5" y="33.9">2</text>
<text x="225.5" y="33.9">D00134</text>
<text x="240.3" y="33.9">Lentyna fix</text>
<text x="342.7" y="33.9">EN01-00.002w</text>
<text x="377.4" y="33.9">2</text>
<text x="386.8" y="33.9">16x330x330</text>
<text x="219.5" y="39.4">3</text>
<text x="225.5" y="39.4">D00000</text>
<text x="240.3" y="39.4">Sonas K</text>
<text x="342.7" y="39.4">EN01-00.003w</text>
<text x="377.4" y="39.4">1</text>
<text x="386.8" y="39.4">16x330x362</text>
<text x="219.5" y="44.3">4</text>
<text x="225.3" y="44.3">M00364</text>
<text x="240.3" y="44.3">Dygis medinis Ø8x30mm, FSC 100%</text>
<text x="342.7" y="44.3">Dygis</text>
<text x="376.5" y="44.3">12</text>
<text x="219.5" y="49.5">5</text>
<text x="225.3" y="49.5">M00392</text>
<text x="240.3" y="49.5">Pirštas į medį 5x34mm, baltas cinkas sriegio ilgis 11mm</text>
<text x="342.7" y="49.5">Eks. Sraigtas</text>
<text x="377.4" y="49.5">8</text>
<text x="219.5" y="59.9">7</text>
<text x="219.5" y="54.7">6</text>
<text x="225.3" y="59.9">M00382</text>
<text x="225.3" y="54.7">M00380</text>
<text x="240.3" y="59.9">Laikiklis spintelei, L formos, buko spalvos</text>
<text x="240.3" y="54.7">Ekscentrikas Ø15/12mm, 15-16mm plokštei, cinko lydinio, SW4</text>
<text x="342.7" y="59.9">Laikiklis spintelei</text>
<text x="342.7" y="54.7">Ekscentrikas</text>
<text x="377.4" y="59.9">2</text>
<text x="377.4" y="54.7">8</text>
<text x="219.5" y="65.1">8</text>
<text x="225.3" y="65.1">M00000</text>
<text x="240.3" y="65.1">Kepurėlė 4x18mm, plastikinė, įkalama, kreminė, Nr.2</text>
<text x="342.7" y="65.1">Eks. Dangtelis</text>
<text x="377.4" y="65.1">8</text>
<text x="219.5" y="70.3">9</text>
<text x="225.3" y="70.3">M00117</text>
<text x="240.3" y="70.3">Medsraigtis 4x15mm, pusapvale galva, PZ, baltas cinkas</text>
<text x="342.7" y="68.6">Medsraigtis iskilia</text>
<text x="377.4" y="70.3">4</text>
<text x="218.5" y="76.5">10</text>
<text x="225.3" y="76.5">M00000</text>
<text x="240.3" y="74.7">Medsraigtis 5x45mm, įleidžiama galva, PZ, baltas cinkas, su</text>
<text x="342.7" y="72.1">galva</text>
<text x="342.7" y="74.7">Medsraigtis su</text>
<text x="377.4" y="76.5">2</text>
<text x="218.5" y="83">11</text>
<text x="225.3" y="83">M00000</text>
<text x="240.3" y="78.2">nailoniniu kaiščiu</text>
<text x="240.3" y="83">Pakavimo deze</text>
<text x="342.7" y="78.2">kaisciu</text>
<text x="342.7" y="81.2">EN01 Pakavimo</text>
<text x="377.4" y="83">1</text>
<text x="386.8" y="83">381x330x70</text>
<text x="342.7" y="84.7">deze</text>
</g>
<g font-size="3.7">
<text x="23.6" y="266.4">Bendrosios brėžinių pastabos:</text>
<text x="21.9" y="270.9">•</text>
<text x="21.9" y="275.5">•</text>
<text x="31.9" y="270.9">Visas aštrias, pjaunančias briaunas suapvalinti minimaliu R ~ 0,2mm.</text>
<text x="31.9" y="275.5">Leistini nuokrypiai pagal: LST EN 22768-1 mK.</text>
<text x="385.2" y="270.5">M1:5,A3</text>
<text x="21.9" y="280">•</text>
<text x="31.9" y="280">Mechaninis apdirbimas (tekinimas, frezavimas ir t.t.) - Ra 3,2.</text>
<text x="31.9" y="284.5">(nebent nurodyta kitaip)</text>
</g>
<g font-size="3.4">
<text x="404" y="268.2">A</text>
<text x="74.2" y="295.2">This drawing is intellectual property of &quot;Baltic Home&quot;, that cannot be copied, reproduced, transferred to third parties or used in other ways without written &quot;Baltic Home&quot; consent.</text>
</g>
<g font-size="3.3">
<text x="247.3" y="250.4">Pareigos</text>
<text x="267.7" y="250.4">Pavardė</text>
<text x="286.7" y="250.4">Parašas</text>
<text x="304.2" y="250.4">Data</text>
<text x="245.7" y="255.4">Konstruktorius</text>
<text x="268.7" y="255.6">Alius K.</text>
<text x="300.2" y="255.4">2022-08-24</text>
<text x="245.7" y="260.4">Kontrolė</text>
<text x="401.1" y="260.4">Laida</text>
<text x="390.7" y="275.4">Lapas</text>
<text x="401.5" y="275.4">Lapų</text>
</g>
<g font-size="2.9">
<text x="245.7" y="234.3">Savininkas</text>
<text x="315.5" y="234.3">Projektas</text>
<text x="315.5" y="249.1">Pavadinimas</text>
<text x="315.5" y="259.2">Brėžinio Nr.</text>
<text x="245.2" y="264.3">Apdailos Medžiaga</text>
<text x="245.2" y="274.2">Medžiaga</text>
<text x="315.5" y="274.2">Dokumento Kodas</text>
<text x="245.3" y="281.5">Masė</text>
</g>
</svg>
